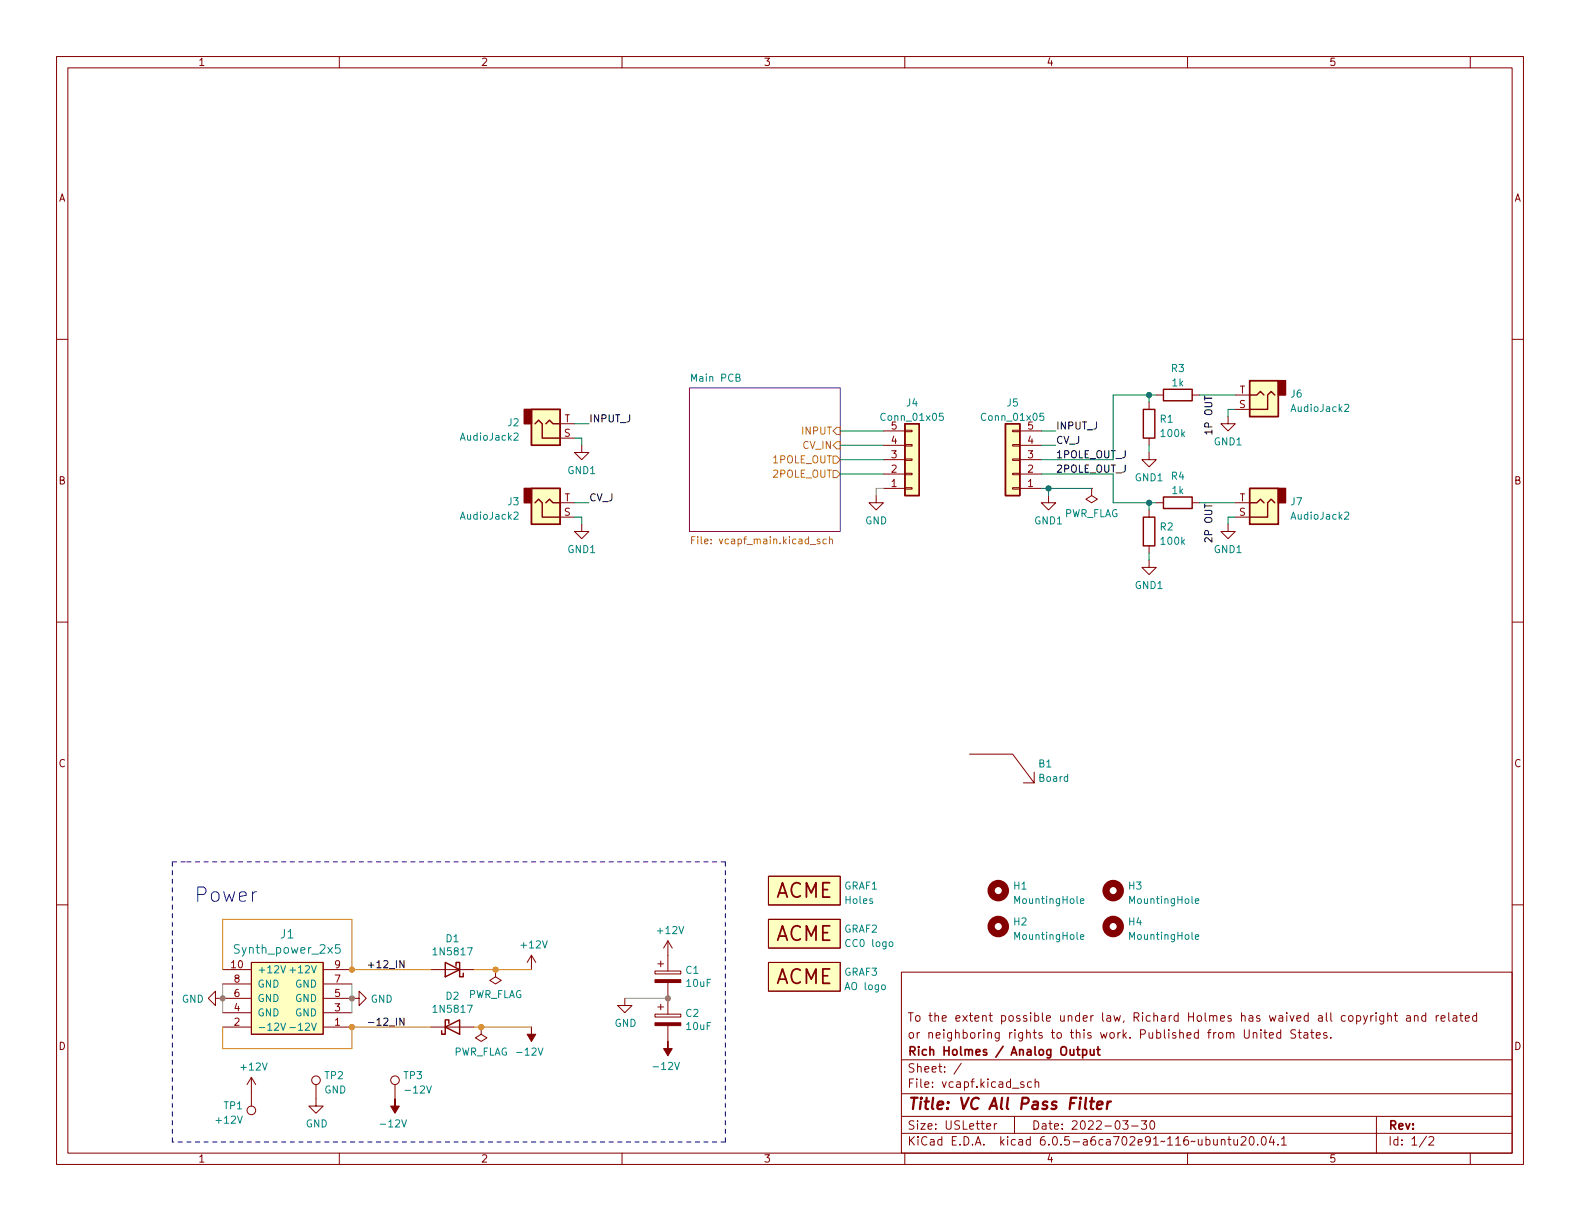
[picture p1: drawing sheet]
<svg xmlns="http://www.w3.org/2000/svg" width="279mm" height="216mm" viewBox="0 0 279 216" stroke-linecap="round" stroke-linejoin="round" font-family="sans-serif">
<g fill="none" stroke="#840000" stroke-width=".18">
<path d="M10 10h259.4v195.9h-259.4zM12 12h255.4v191.9h-255.4zM60 10v2M110 10v2M160 10v2M210 10v2M260 10v2M10 60h2M267.4 60h2M99.1 77.5h2.5M99.1 74.9h2.5M102.9 78.7v1.3h1.2l-1.2 1.3-1.3-1.3h1.3"/>
<path d="M156.2 78.7h3.8M156.2 76.2h3.8M160 76.1h1.3v.2h-1.3zM160 78.6h1.3v.3h-1.3zM179.1 76.1h1.2v.2h-1.2zM179.1 78.6h1.2v.3h-1.2zM180.3 78.7h3.8M180.3 76.2h3.8M203.2 71.1v1.3M203.2 77.5v1.2M204.5 69.9h1.2M210.8 69.9h1.3"/>
<path d="M217.2 73.7v1.2h-1.3l1.3 1.3 1.2-1.3h-1.2M218.4 69.9h2.6M218.4 72.4h2.6M99.1 91.4h2.5M99.1 88.9h2.5M102.9 92.7v1.3h1.2l-1.2 1.3-1.3-1.3h1.3M154.9 87.6v1.3h1.3l-1.3 1.3-1.2-1.3h1.2M156.2 86.4h3.8M156.2 83.8h3.8M156.2 81.3h3.8M160 81.2h1.3v.2h-1.3zM160 83.7h1.3v.2h-1.3z"/>
<path d="M160 86.2h1.3v.3h-1.3zM179.1 81.2h1.2v.2h-1.2zM179.1 83.7h1.2v.2h-1.2zM179.1 86.2h1.2v.3h-1.2zM180.3 86.4h3.8M180.3 83.8h3.8M180.3 81.3h3.8M185.4 87.6v1.3h1.3l-1.3 1.3-1.3-1.3h1.3M193 86.4v1.2l1.1 .7-1.1 .6-1-.6 1-.7M193 86.4h.1M203.2 99.1v1.2h1.3l-1.3 1.3-1.3-1.3h1.3M203.2 80v1.3h1.3l-1.3 1.3-1.3-1.3h1.3"/>
<path d="M203.2 90.2v1.2M203.2 96.5v1.3M204.5 88.9h1.2M210.8 88.9h1.3M217.2 92.7v1.3h-1.3l1.3 1.3 1.2-1.3h-1.2M218.4 91.4h2.6M218.4 88.9h2.6M10 110h2M267.4 110h2M171.4 133.4h7.7l3.8 5v-1.9M181 138.4h1.9M10 160h2"/>
<path d="M135.9 154.9h12.7v5.1h-12.7zM267.4 160h2M38.1 176.5v-1.2l-1.3 1.2 1.3 1.3v-1.3h6.3M39.4 171.5h5M39.4 179.1h5M39.4 174h5M44.4 170.2h12.7v12.7h-12.7zM57.1 176.5h6.4v1.3l1.3-1.3-1.3-1.2v1.2M57.1 171.5h5.1M57.1 179.1h5.1M57.1 174h5.1M76.2 171.5h7.6"/>
<path d="M87.6 171.5v1.2l-1 .7 1 .6 1-.6-1-.7M87.6 171.5h.1M94 168.9l-.8 1.3M94 168.9v2.6M94 168.9l.7 1.3M110.5 176.5v1.3h1.3l-1.3 1.3-1.3-1.3h1.3M115.8 179.3h4.6v.5h-4.6zM115.8 171.7h4.6v.5h-4.6zM116.3 178.1h1M116.3 170.4h1M116.8 169.9v1M116.8 177.5v1.1"/>
<path d="M118.1 166.4v5.3M118.1 173.7v5.6M118.1 166.4l-.8 1.2M118.1 166.4l.8 1.2M135.9 170.2h12.7v5.1h-12.7zM135.9 162.6h12.7v5h-12.7zM159.4 171.9h108v32h-108zM241.1 179.6l.4 1M241.8 179.6l-.5 1.3-.2 .2M242.4 179.6v1M242.8 179.6h-.3l-.1 .3M243.3 179.1v.1"/>
<path d="M243.3 179.6v1M244.7 179.6v1.2l-.3 .3-.4-.1M244.7 179.6h-.4l-.3 .3v.4l.1 .2h.6M245.4 179.7l.2-.1h.4v1M245.4 179.1v1.5M246.5 179.6h.6M246.8 179.1v1.3l.3 .2M248.8 179.6h.5l.1 1M249.4 179.9l-.5 .1a.29 .29 0 0 0-.2 .3 .29 .29 0 0 0 .2 .3l.5-.1M250.1 179.7l.2-.1h.4l.1 1M250.1 179.6v1M252.1 179.6h-.4l-.3 .3v.4l.1 .2h.6"/>
<path d="M252.1 179.1v1.5M254 179.6v1M254.4 179.6h-.3l-.1 .3M256.2 179.1v1.3l.2 .2M257 179.6h.5l.1 1M257.6 179.9l-.5 .1a.29 .29 0 0 0-.2 .3 .29 .29 0 0 0 .2 .3l.5-.1M258.1 179.6h.6M258.3 179.1v1.3l.4 .2M261.1 179.6h-.4l-.3 .3v.4l.1 .2h.6M261.1 179.1v1.5M39.4 181.6h5M44.4 190.5v5.1"/>
<path d="M44.4 190.5l-.7 1.3M44.4 190.5l.8 1.3M55.9 191.8v3.8h1.2l-1.2 1.3-1.3-1.3h1.3M57.1 181.6h5.1M69.8 191.8v2.5M76.2 181.6h7.6M85.1 181.6v1.3l-1 .6 1 .7 1-.7-1-.6M85.1 181.6h.1M118.1 181.4v2.8M159.4 197.4h108M159.4 193.4h108M159.4 187.4h108"/>
<path d="M170 188l-1.3 1.9M174.5 199.2l.7-.2-.1-.3h-.4l-.2 .2v.7h.6M175.8 198.7v1M176.3 198.7h-.3l-.2 .3M179.4 197.4v3M181 191.4l-.3-.1-.2 .2v.2l.5 .2v.3h-.5M182.4 191.4l-.4-.1-.3 .3v.4l.1 .2h.6M183 191.4l.3-.1 .3 .1 .1 .9M183 190.8v1.5M198.5 198.2h1l-.5 .5 .4 .2v.6l-.2 .2h-.4l-.3-.2M200.1 199.1h1.2M201.8 198.2h1l-.5 .5 .4 .2v.6l-.2 .2h-.5l-.2-.2"/>
<path d="M203.5 198.3l.2-.1a.81 .81 0 0 1 .6 .6 .81 .81 0 0 1-.3 .8l-.2 .1a.81 .81 0 0 1-.3-1.4zM220 182.1v1.2l.3 .3 .5-.1 .1-.2v-1.2M221.6 182.7l.2-.1h.4l.1 1M221.6 182.6v1M223 182.1v.1M223 182.6v1M223.5 182.6h.5M223.7 182.1v1.3l.3 .2M224.5 183.1l.7-.2-.1-.3h-.4l-.2 .2v.7h.6M226.5 182.6h-.5l-.2 .3v.4l.1 .2h.6M226.5 182.1v1.5M229.1 182.2l-.6-.1-.2 .3 .1 .3 .6 .3v.4l-.2 .2-.5-.1"/>
<path d="M229.5 182.6h.6M229.8 182.1v1.3l.3 .2M230.6 182.6h.6l.1 1M231.3 182.9l-.5 .1a.29 .29 0 0 0-.3 .3 .29 .29 0 0 0 .3 .3l.5-.1M231.8 182.6h.5M232 182.1v1.3l.3 .2M232.8 183.1l.7-.2-.1-.3h-.4l-.2 .2v.7h.6M234.6 182.6h-.3l-.3 .2 .1 .2 .5 .2v.3h-.6M235.3 183.4v.2M243.4 197.4v6.5M254.8 180.1l.7-.2v-.3h-.5l-.2 .2 .1 .7h.6M259.1 180.1l.7-.2v-.3h-.5l-.2 .2 .1 .7h.6"/>
<path d="M60 203.9v2M110 203.9v2M159.4 200.4h108M160 203.9v2M210 203.9v2M216 201.6l.2-.1h.3l.1 1M216 201.5v1M217.1 201.5h.6M217.3 201v1.3l.4 .2M218.2 201.5l.1 .9 .3 .1 .2-.2M218.8 201.5v1M219.5 201.1l.5-.1 .3 .1v.3l-.9 1.1h.9"/>
<path d="M221.1 201h.2a.81 .81 0 0 1 .5 .6 .81 .81 0 0 1-.3 .8l-.1 .1a.81 .81 0 0 1-.6-.6 .81 .81 0 0 1 .3-.9zM222.4 202.3v.2M223.2 201.1l.2-.1a.81 .81 0 0 1 .6 .6 .81 .81 0 0 1-.3 .8l-.2 .1a.81 .81 0 0 1-.3-1.4zM224.8 200.9l-.3 1.1h.9M225.2 201.5v1M226 202.3v.2M226.6 201.4l.4-.4v1.5M226.6 202.5h.9M252.3 200.9l-1.3 1.9M252.7 201.1l.6-.1 .2 .1v.3l-.9 1.1h.9M260 203.9v2"/>
<circle cx="44.4" cy="196.3" r=".76"/>
<circle cx="55.9" cy="191" r=".76"/>
<circle cx="69.8" cy="191" r=".76"/>
</g>
<path d="M192.7 194.8h.8M193.1 194.1l-.2 1.7 .1 .2 .3 .1M194 195.4l1-.2-.1-.3-.5-.1-.4 .3v.9l.2 .1 .6-.1M195.9 194.8l-.2 1.3M196.5 194.8l-.4 .1-.3 .3" fill="none" stroke="#840000" stroke-width=".4"/>
<path d="M190.4 185.6h.6M190.6 185.1v1.3l.4 .2M191.5 185.7l.4-.1 .3 .3v.4l-.2 .2h-.5M191.5 185.6v1.5M192.8 185.6l.1 .9 .3 .1 .3-.2M193.5 185.6v1M194 185.6h.5M194.2 185.1v1.3l.3 .2" fill="none" stroke="#840000" stroke-width=".3"/>
<path d="M121.9 68.6h26.7v25.4h-26.7z" fill="#fff" stroke="#fff" stroke-width=".18"/>
<path d="M121.9 68.6h26.7v25.4h-26.7z" fill="none" stroke="#840084" stroke-width=".18"/>
<path d="M148 75.6h.6v1.2h-.6l-.7-.6zM148 78.1h.6v1.3h-.6l-.7-.7zM122.3 95.5h.4M122.9 94.9h-.6v1.3M146.1 95.4l-.3-.1-.3 .3 .1 .5h.5M146.7 95.4l.2-.1 .3 .1v.8M146.7 94.9v1.3M147.3 83.2h.7l.6 .6-.6 .7h-.7zM147.3 80.6h.7l.6 .7-.6 .6h-.7z" fill="none" stroke="#848400" stroke-width=".18"/>
<g fill="none" stroke="#840000" stroke-width="1.3">
<circle cx="176.5" cy="157.5" r="1.27"/>
<circle cx="196.8" cy="157.5" r="1.27"/>
<circle cx="176.5" cy="163.8" r="1.27"/>
<circle cx="196.8" cy="163.8" r="1.27"/>
</g>
<g fill="none" stroke="#008484" stroke-width=".18">
<path d="M90.9 76.7l.5-.1 .2 .3-.8 .9h.8M166.8 73.1h-.6l-.1 .6 .2-.1h.4l.1 .2v.4l-.2 .1-.5-.1M184.5 73.1h-.6v.6l.2-.1h.4l.1 .2-.1 .4-.1 .1-.5-.1M237.8 71.6l.5-.1 .2 .4-.8 .9h.8M90.9 90.7l.5-.2 .2 .4-.8 .9h.8M237.8 90.7l.5-.2 .2 .4-.8 .9h.8M191.1 159.3l.6-.1-.1-.2-.4-.1-.1 .2v.6h.5M211.4 159.3l.6-.1-.1-.2-.3-.1-.2 .2v.6h.5M49.7 170.8l.4 1.2 .4-1.2M51.3 171.5h.9M60.1 167h-.7l-.1 .8 .2-.2 .5 .1 .2 .2-.1 .5-.2 .2-.6-.2M157.3 166.6l.3-.1 .3 .3v.3l-.3 .3-.3-.1-.1-.2z"/>
<path d="M191.1 165.7l.6-.1-.1-.3h-.4l-.1 .1v.6h.5M211.4 165.7l.6-.1-.1-.3h-.3l-.2 .1v.6h.5M49.7 180.9l.4 1.3 .4-1.3M51.3 181.7h.9"/>
</g>
<g fill="none" stroke="#840000" stroke-width=".25">
<path d="M94 72.4h5.1v6.3h-5.1zM94.6 74.9l.6-.6 .7 .6v2.6h3.2M96.5 74.9l.7-.6 .6 .6h1.3M160 74.9h2.6v12.7h-2.6zM177.8 74.9h2.5v12.7h-2.5zM202.2 72.4h2v5.1h-2zM205.7 68.8h5.1v2.1h-5.1zM221 67.3h5.1v6.4h-5.1zM221 69.9h1.2l.7-.7 .6 .7M225.4 69.9l-.6-.7-.6 .7v2.5h-3.2M94 86.4h5.1v6.3h-5.1zM94.6 88.9l.6-.6 .7 .6v2.5h3.2"/>
<path d="M96.5 88.9l.7-.6 .6 .6h1.3M202.2 91.4h2v5.1h-2zM205.7 87.9h5.1v2h-5.1zM221 86.4h5.1v6.3h-5.1zM221 88.9h1.2l.7-.6 .6 .6M225.4 88.9l-.6-.6-.6 .6v2.5h-3.2M78.7 170.2l2.6 1.3-2.6 1.2zM80.6 170.8v-.6h.7v2.5h.6v-.6M78.7 181.6l2.6-1.3v2.6zM79.4 181v-.7h-.7v2.6h-.6v-.7"/>
</g>
<g fill="#ffffc2" stroke="#ffffc2" stroke-width=".18">
<path d="M94 72.4h5.1v6.3h-5.1z"/>
<path d="M44.4 170.2h12.7v12.7h-12.7z"/>
<path d="M221 67.3h5.1v6.4h-5.1z"/>
<path d="M221 86.4h5.1v6.3h-5.1z"/>
<path d="M94 86.4h5.1v6.3h-5.1z"/>
<path d="M160 74.9h2.6v12.7h-2.6z"/>
<path d="M177.8 74.9h2.5v12.7h-2.5z"/>
<path d="M135.9 170.2h12.7v5.1h-12.7z"/>
<path d="M135.9 162.6h12.7v5h-12.7z"/>
<path d="M135.9 154.9h12.7v5.1h-12.7z"/>
</g>
<g fill="#840000" stroke="#840000" stroke-width=".25">
<path d="M92.7 72.4h1.3v2.5h-1.3z"/>
<path d="M226.1 67.3h1.2v2.6h-1.2z"/>
<path d="M226.1 86.4h1.2v2.5h-1.2z"/>
<path d="M92.7 86.4h1.3v2.5h-1.3z"/>
</g>
<g fill="#840000" stroke="#840000" stroke-width=".18">
<path d="M94 181.6v1.3h.7l-.7 1.3-.8-1.3h.8z"/>
<path d="M118.1 184.2v1.2h.8l-.8 1.3-.8-1.3h.8z"/>
<path d="M115.8 180.8h4.6v.6h-4.6z"/>
<path d="M115.8 173.2h4.6v.5h-4.6z"/>
<path d="M69.8 194.3v1.3h.8l-.8 1.3-.7-1.3h.7z"/>
</g>
<path d="M214.3 76.4h-1.3l.4 .4M214.3 76v.8M214.3 95.1v.8l-.9-.8-.4 .2 .2 .5M71.4 169.9v1.2l-.7-1.2v1.2M71.4 180v1.3l-.7-1.3v1.3" fill="none" stroke="#000" stroke-width=".18"/>
<path d="M30.5 152.4h2.5M33 152.4h95.3M128.3 152.4v49.5M30.5 201.9v-49.5M128.3 201.9h-97.8" fill="none" stroke="#0000c2" stroke-width=".18" stroke-dasharray=".8 .8"/>
<g fill="none" stroke="#008400" stroke-width=".18">
<path d="M101.6 77.5h1.3v1.2M101.6 74.9h2.5M148.6 76.2h7.6M148.6 78.7h7.6M184.1 76.2h2.6M184.1 78.7h2.6M203.2 69.9v1.2M203.2 78.7v1.3M204.5 69.9h-7.7v11.4h-12.7M212.1 69.9h6.3M218.4 72.4h-1.2v1.3M101.6 88.9h2.5"/>
<path d="M101.6 91.4h1.3v1.3M148.6 83.8h7.6M148.6 81.3h7.6M184.1 83.8h12.7v5.1h7.7M184.1 86.4h8.9M185.4 86.4v1.2M203.2 88.9v1.3M203.2 97.8v1.3M212.1 88.9h6.3M218.4 91.4h-1.2v1.3"/>
</g>
<path d="M156.2 86.4h-1.3v1.2M39.4 174v5.1M62.2 174v5.1M110.5 176.5h7.6" fill="none" stroke="#848484" stroke-width=".18"/>
<path d="M39.4 171.5v-8.9h22.8v8.9h14M83.8 171.5h10.2M39.4 181.6v3.8h22.8v-3.8h14M83.8 181.6h10.2" fill="none" stroke="#dd8500" stroke-width=".18"/>
<g fill="#008400" stroke="#008400" stroke-width=".18">
<circle cx="185.4" cy="86.4" r=".46"/>
<circle cx="203.2" cy="69.9" r=".46"/>
<circle cx="203.2" cy="88.9" r=".46"/>
</g>
<g fill="#848484" stroke="#848484" stroke-width=".18">
<circle cx="39.4" cy="176.5" r=".46"/>
<circle cx="62.2" cy="176.5" r=".46"/>
<circle cx="118.1" cy="176.5" r=".46"/>
</g>
<g fill="#dd8500" stroke="#dd8500" stroke-width=".18">
<circle cx="62.2" cy="181.6" r=".46"/>
<circle cx="62.2" cy="171.5" r=".46"/>
<circle cx="85.1" cy="181.6" r=".46"/>
<circle cx="87.6" cy="171.5" r=".46"/>
</g>
<text font-size="3.5" fill="#0000c2" x="34.3" y="159.5">Power</text>
<g font-size="3.5" fill="#840000">
<text x="137" y="158.8">ACME</text>
<text x="137" y="166.4">ACME</text>
<text x="137" y="174">ACME</text>
</g>
<text font-size="2.8" fill="#840000" x="160.4" y="196.2">Title: VC All Pass Filter</text>
<g font-size="2.1" fill="#008484">
<text x="49.6" y="165.9">J1</text>
<text x="41.8" y="168.6">Synth_power_2x5</text>
</g>
<g font-size="2.1" fill="#840000">
<text x="160.4" y="183.6">or neighboring rights to this work. Published from United States.</text>
<text x="160.4" y="180.6">To the extent possible under law, Richard Holmes has waived all copyright and related</text>
<text x="160.4" y="189.7">Sheet: /</text>
<text x="160.4" y="186.7">Rich Holmes / Analog Output</text>
<text x="160.4" y="192.4">File: vcapf.kicad_sch</text>
<text x="160.4" y="202.5">KiCad E.D.A. kicad 6.0.5-a6ca702e91~116~ubuntu20.04.1</text>
<text x="160.4" y="199.7">Size: USLetter</text>
<text x="182.4" y="199.7">Date: 2022-03-30</text>
<text x="245.4" y="199.7">Rev:</text>
<text x="245.4" y="202.5">Id: 1/2</text>
</g>
<g font-size="1.8" fill="#840000">
<text x="35" y="11.6">1</text>
<text x="85" y="11.6">2</text>
<text x="135" y="11.6">3</text>
<text x="185" y="11.6">4</text>
<text x="235" y="11.6">5</text>
<text x="10.3" y="35.6">A</text>
<text x="267.7" y="35.6">A</text>
<text x="219.2" y="69.6">T</text>
<text x="99.7" y="77.2">S</text>
<text x="99.8" y="74.7">T</text>
<text x="157.6" y="75.9">5</text>
<text x="181.8" y="75.9">5</text>
<text x="219.1" y="72.1">S</text>
<text x="157.6" y="83.6">2</text>
<text x="157.6" y="81">3</text>
<text x="157.6" y="78.5">4</text>
<text x="181.8" y="83.6">2</text>
<text x="181.8" y="81">3</text>
<text x="181.8" y="78.5">4</text>
<text x="10.3" y="85.7">B</text>
<text x="99.8" y="88.6">T</text>
<text x="157.6" y="86.1">1</text>
<text x="181.8" y="86.1">1</text>
<text x="219.2" y="88.6">T</text>
<text x="267.7" y="85.7">B</text>
<text x="99.7" y="91.2">S</text>
<text x="219.1" y="91.2">S</text>
<text x="10.3" y="135.6">C</text>
<text x="267.7" y="135.6">C</text>
<text x="40.9" y="171.2">10</text>
<text x="41.4" y="173.7">8</text>
<text x="59.2" y="173.7">7</text>
<text x="59.2" y="171.2">9</text>
<text x="41.4" y="178.8">4</text>
<text x="41.4" y="176.3">6</text>
<text x="59.2" y="178.8">3</text>
<text x="59.2" y="176.3">5</text>
<text x="10.3" y="185.7">D</text>
<text x="41.4" y="181.4">2</text>
<text x="59.2" y="181.4">1</text>
<text x="267.7" y="185.7">D</text>
<text x="35" y="205.6">1</text>
<text x="85" y="205.6">2</text>
<text x="135" y="205.6">3</text>
<text x="185" y="205.6">4</text>
<text x="235" y="205.6">5</text>
</g>
<g font-size="1.8" fill="#008484">
<text x="207.1" y="65.8">R3</text>
<text x="122.4" y="67.5">Main PCB</text>
<text x="160.3" y="71.9">J4</text>
<text x="178.1" y="71.9">J5</text>
<text x="207.3" y="68.3">1k</text>
<text x="228.3" y="70.3">J6</text>
<text x="81.6" y="77.9">AudioJack2</text>
<text x="89.8" y="75.4">J2</text>
<text x="156.1" y="74.4">Conn_01x05</text>
<text x="173.9" y="74.4">Conn_01x05</text>
<text x="205.2" y="74.7">R1</text>
<text x="205.4" y="77.3">100k</text>
<text x="228.5" y="72.8">AudioJack2</text>
<text x="100.4" y="83.8">GND1</text>
<text x="214.7" y="78.7">GND1</text>
<text x="89.8" y="89.3">J3</text>
<text x="200.7" y="85.1">GND1</text>
<text x="207.1" y="84.8">R4</text>
<text x="207.3" y="87.4">1k</text>
<text x="228.3" y="89.3">J7</text>
<text x="81.6" y="91.9">AudioJack2</text>
<text x="153" y="92.7">GND</text>
<text x="183" y="92.7">GND1</text>
<text x="188.1" y="91.4">PWR_FLAG</text>
<text x="205.2" y="93.8">R2</text>
<text x="228.5" y="91.9">AudioJack2</text>
<text x="100.4" y="97.8">GND1</text>
<text x="205.4" y="96.3">100k</text>
<text x="214.7" y="97.8">GND1</text>
<text x="200.7" y="104.1">GND1</text>
<text x="183.7" y="135.7">B1</text>
<text x="183.8" y="138.2">Board</text>
<text x="149.3" y="157.3">GRAF1</text>
<text x="149.5" y="159.8">Holes</text>
<text x="179.3" y="157.3">H1</text>
<text x="179.6" y="159.8">MountingHole</text>
<text x="199.6" y="157.3">H3</text>
<text x="200" y="159.8">MountingHole</text>
<text x="78.9" y="166.6">D1</text>
<text x="92.3" y="167.7">+12V</text>
<text x="116.4" y="165.2">+12V</text>
<text x="149.3" y="164.9">GRAF2</text>
<text x="149.8" y="167.4">CC0 logo</text>
<text x="179.3" y="163.6">H2</text>
<text x="179.6" y="166.2">MountingHole</text>
<text x="199.6" y="163.6">H4</text>
<text x="200" y="166.2">MountingHole</text>
<text x="45.5" y="172.1">+12V</text>
<text x="52" y="172.1">+12V</text>
<text x="76.9" y="168.9">1N5817</text>
<text x="121.3" y="172.2">C1</text>
<text x="149.3" y="172.5">GRAF3</text>
<text x="32.1" y="177.3">GND</text>
<text x="45.5" y="179.7">GND</text>
<text x="45.5" y="177.2">GND</text>
<text x="45.5" y="174.6">GND</text>
<text x="52.2" y="179.7">GND</text>
<text x="52.2" y="177.2">GND</text>
<text x="52.2" y="174.6">GND</text>
<text x="65.5" y="177.3">GND</text>
<text x="76.9" y="179.1">1N5817</text>
<text x="78.9" y="176.8">D2</text>
<text x="82.7" y="176.5">PWR_FLAG</text>
<text x="121.3" y="179.8">C2</text>
<text x="121.5" y="174.5">10uF</text>
<text x="149.6" y="175.1">AO logo</text>
<text x="45.5" y="182.2">-12V</text>
<text x="52.4" y="182.2">-12V</text>
<text x="108.7" y="181.6">GND</text>
<text x="121.5" y="182.1">10uF</text>
<text x="42.7" y="189.3">+12V</text>
<text x="57.5" y="190.8">TP2</text>
<text x="71.4" y="190.8">TP3</text>
<text x="80.1" y="186.6">PWR_FLAG</text>
<text x="91.7" y="186.6">-12V</text>
<text x="115.9" y="189.2">-12V</text>
<text x="39.6" y="196.1">TP1</text>
<text x="57.3" y="193.3">GND</text>
<text x="72" y="193.3">-12V</text>
<text x="38.3" y="198.7">+12V</text>
<text x="54" y="199.3">GND</text>
<text x="67.6" y="199.3">-12V</text>
</g>
<g font-size="1.8">
<text x="104.1" y="74.7">INPUT_J</text>
<text x="186.7" y="75.9">INPUT_J</text>
<text x="214.4" y="76.2" transform="rotate(-90 214.4 76.2)">1P OUT</text>
<text x="186.7" y="81">1POLE_OUT_J</text>
<text x="186.7" y="78.5">CV_J</text>
<text x="186.7" y="83.6">2POLE_OUT_J</text>
<text x="104.1" y="88.6">CV_J</text>
<text x="214.4" y="95.3" transform="rotate(-90 214.4 95.3)">2P OUT</text>
<text x="64.8" y="171.2">+12_IN</text>
<text x="64.8" y="181.3">-12_IN</text>
</g>
<g font-size="1.8" fill="#848400">
<text x="141.9" y="76.8">INPUT</text>
<text x="136.7" y="81.9">1POLE_OUT</text>
<text x="142" y="79.4">CV_IN</text>
<text x="136.7" y="84.5">2POLE_OUT</text>
<text x="123.3" y="96.2">File: vcapf_main.kicad_sch</text>
</g>
</svg>
